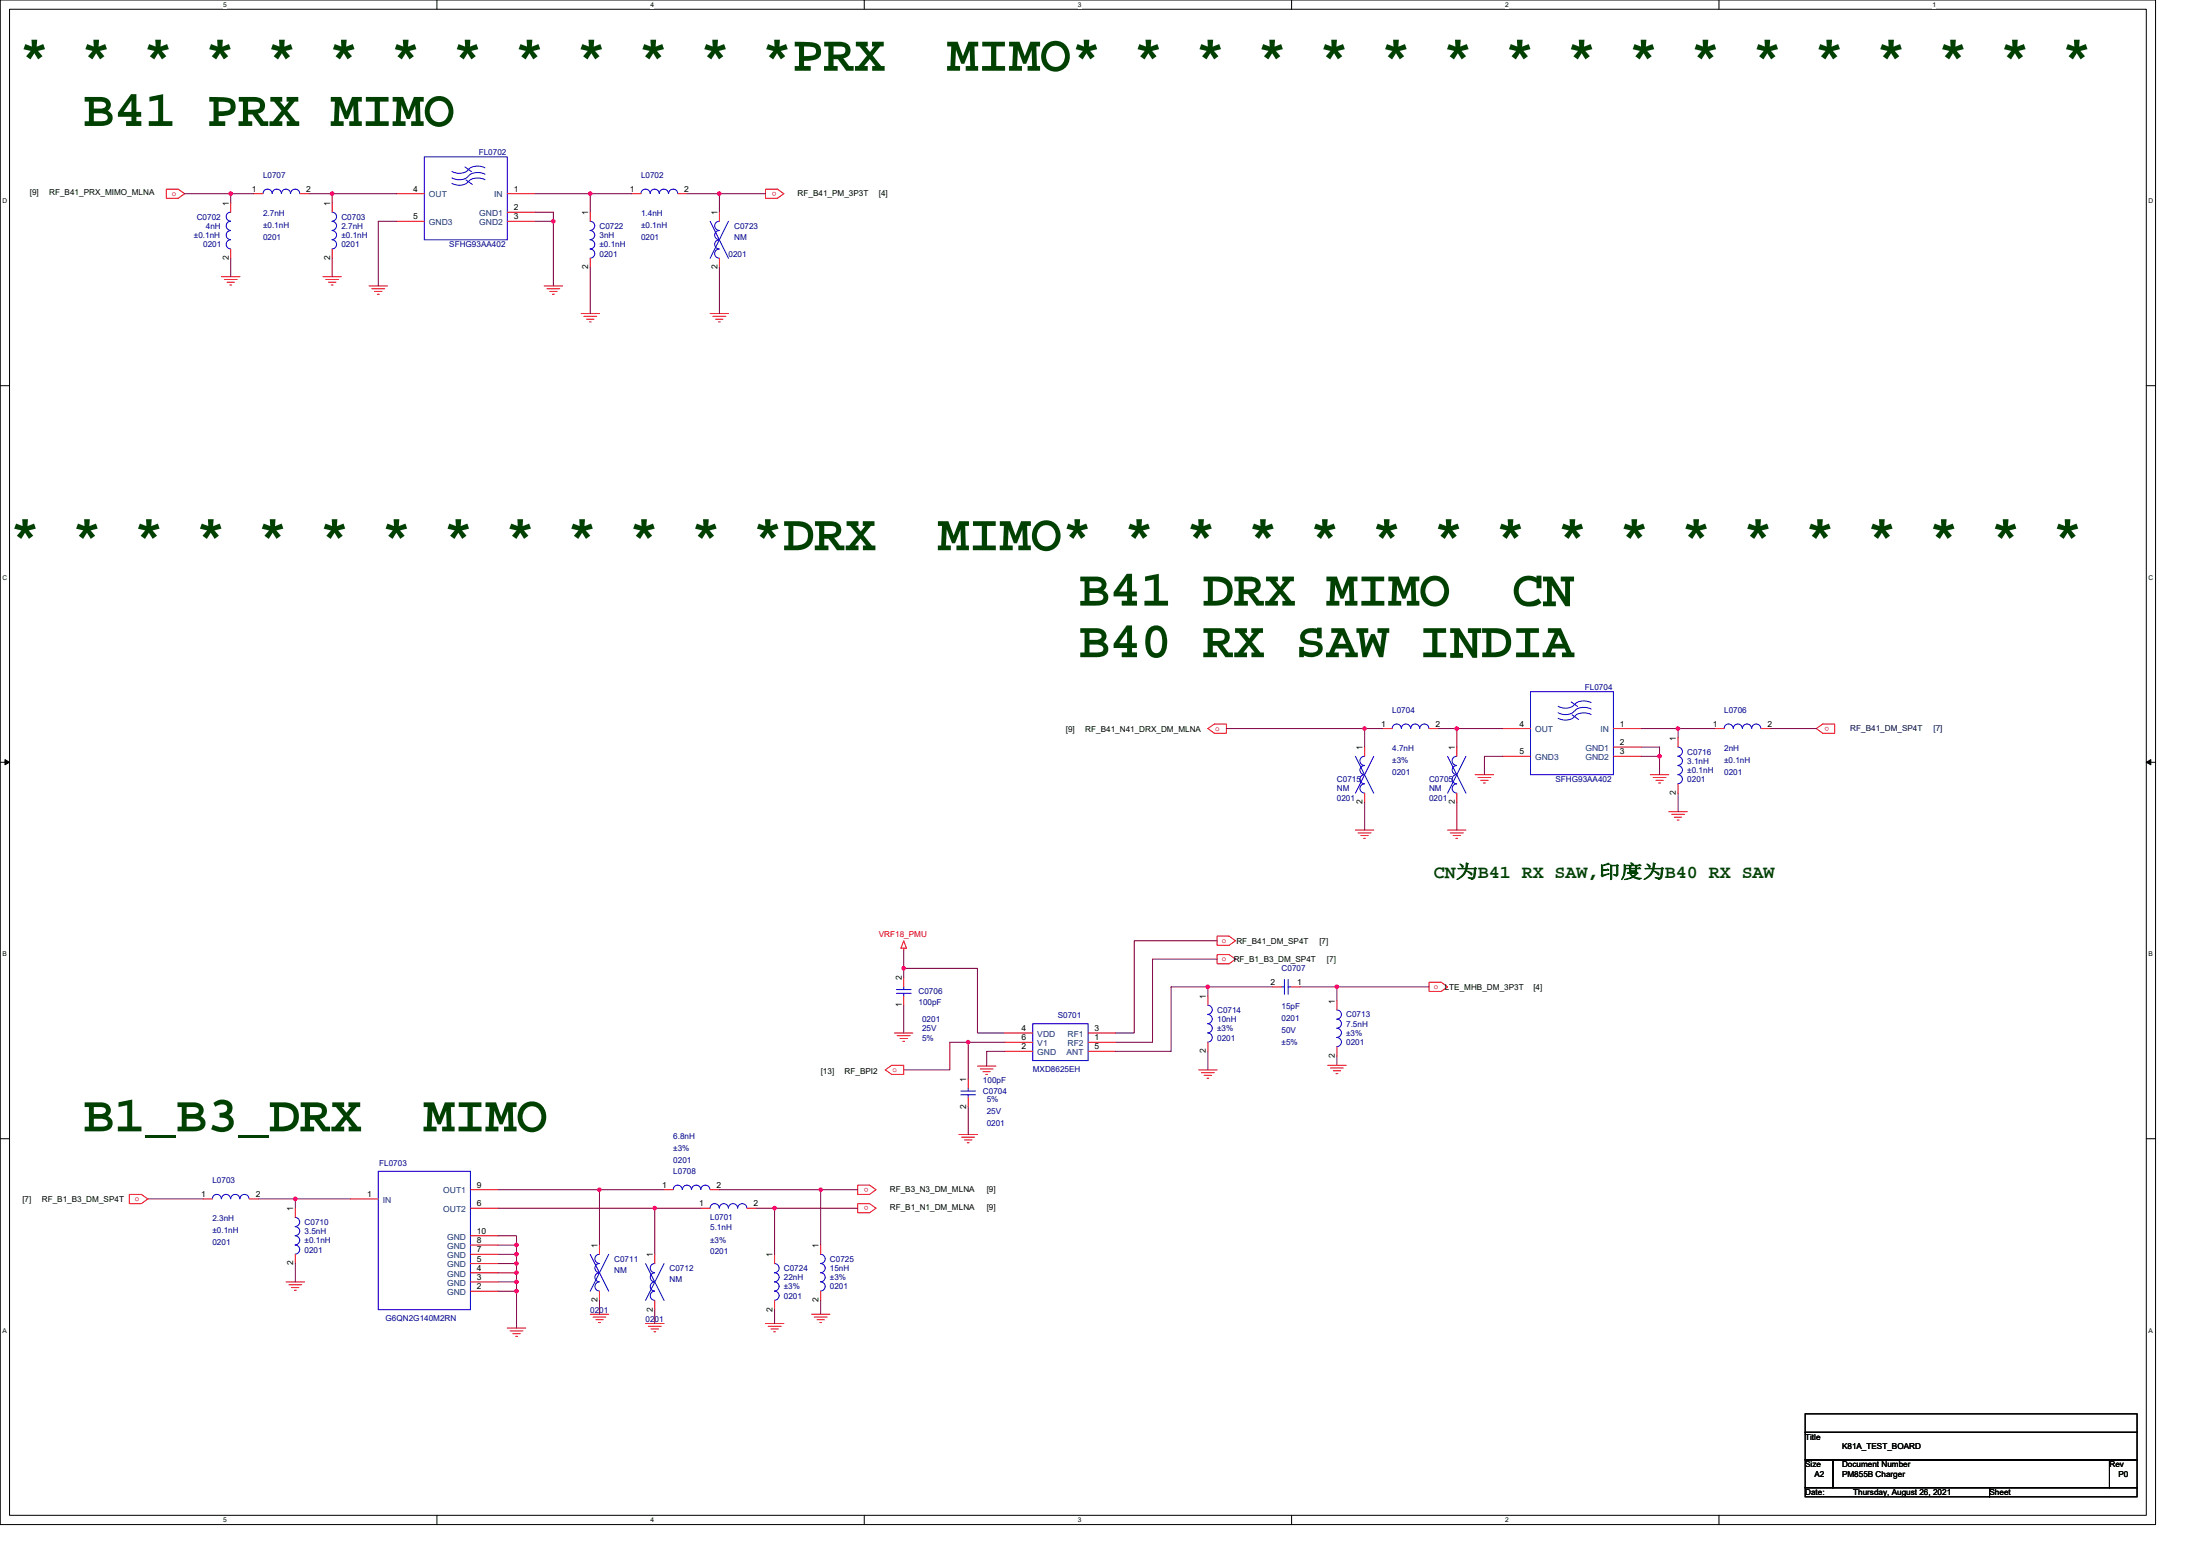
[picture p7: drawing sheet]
<svg xmlns="http://www.w3.org/2000/svg" width="297mm" height="210mm" viewBox="0 0 297 210" stroke-linecap="round" stroke-linejoin="round" font-family="sans-serif">
<path d="M0 0h291v205.7h-291zM1.3 1.2h288.5v203.3h-288.5z" fill="none" stroke="#000" stroke-width=".14"/>
<g fill="#fff">
<path d="M30.1 .1h.5v1h-.5z"/>
<path d="M30.1 204.6h.5v1h-.5z"/>
</g>
<path d="M59 0v1.2M59 204.5v1.2" fill="none" stroke="#000" stroke-width=".14"/>
<g fill="#fff">
<path d="M87.8 .1h.5v1h-.5z"/>
<path d="M87.8 204.6h.5v1h-.5z"/>
</g>
<path d="M116.7 0v1.2M116.7 204.5v1.2" fill="none" stroke="#000" stroke-width=".14"/>
<g fill="#fff">
<path d="M145.5 .1h.5v1h-.5z"/>
<path d="M145.5 204.6h.5v1h-.5z"/>
</g>
<path d="M174.4 0v1.2M174.4 204.5v1.2" fill="none" stroke="#000" stroke-width=".14"/>
<g fill="#fff">
<path d="M203.2 .1h.5v1h-.5z"/>
<path d="M203.2 204.6h.5v1h-.5z"/>
</g>
<path d="M232.1 0v1.2M232.1 204.5v1.2" fill="none" stroke="#000" stroke-width=".14"/>
<g fill="#fff">
<path d="M260.9 .1h.5v1h-.5z"/>
<path d="M.4 26.6h.6v1h-.6z"/>
<path d="M290.1 26.6h.6v1h-.6z"/>
<path d="M.4 77.4h.6v1h-.6z"/>
<path d="M290.1 77.4h.6v1h-.6z"/>
</g>
<path d="M0 52h1.3M289.8 52h1.2" fill="none" stroke="#000" stroke-width=".14"/>
<g fill="#fff">
<path d="M.4 128.3h.5v1h-.5z"/>
<path d="M290.1 128.3h.6v1h-.6z"/>
</g>
<path d="M0 102.9h1.3M289.8 102.9h1.2" fill="none" stroke="#000" stroke-width=".14"/>
<path d="M.7 102.5l.6 .4-.6 .3zM289.8 102.9l.6-.4v.7z" fill="#000" stroke="#000" stroke-width=".14"/>
<g fill="#fff">
<path d="M.4 179.1h.5v1h-.5z"/>
<path d="M290.1 179.1h.6v1h-.6z"/>
</g>
<path d="M0 153.7h1.3M289.8 153.7h1.2M243.7 197h3.8v3.8h-3.8zM243.7 190.8h44.8v2.5h-44.8zM243.7 193.3h44.8v3.7h-44.8zM247.5 197h37.3v3.8h-37.3zM284.8 197h3.7v3.8h-3.7zM243.7 200.8h24.9v1.2h-24.9zM268.6 200.8h19.9v1.2h-19.9z" fill="none" stroke="#000" stroke-width=".14"/>
<g fill="none" stroke="#f00" stroke-width=".14">
<path d="M22.5 25.5h1.6l.8 .6-.8 .7h-1.6zM29.9 37.3h2.5M30.3 37.7h1.7M30.7 38.1h1M31 38.5h.3M31.2 27.4v1.2M31.2 33.6v1.3M34.3 26.1h1.2M40.5 26.1h1.2M43.6 37.3h2.5M44 37.7h1.7M44.3 38.1h1.1"/>
<path d="M44.7 38.5h.3M44.8 27.4v1.2M44.8 33.6v1.3M49.8 38.6h2.5M50.2 39h1.7M50.6 39.3h1M50.9 39.7h.3M53.6 26.1h3.7M53.6 29.9h3.7M68.5 26.1h3.7M68.5 29.9h3.7M68.5 28.6h3.7"/>
<path d="M73.5 38.6h2.5M73.8 39h1.8M74.2 39.3h1M74.6 39.7h.2M79.7 28.6v1.3M79.7 34.9v1.2M85.3 26.1h1.2M91.5 26.1h1.3M97.1 28.6v1.3M97.1 34.9v1.2M103.4 25.5h1.6l.8 .6-.8 .7h-1.6zM78.5 42.3h2.4"/>
<path d="M78.8 42.7h1.8M79.2 43.1h1M79.6 43.4h.2M95.9 42.3h2.5M96.2 42.7h1.8M96.6 43.1h1M97 43.4h.2M163.1 98.3l.9-.6h1.6v1.3h-1.6zM186.7 98.3h1.3M193 98.3h1.2M202.9 98.3h3.7M217.8 98.3h3.8"/>
<path d="M226.6 99.6v1.2M231.5 98.3h1.3M237.8 98.3h1.2M245.2 98.3l.9-.6h1.6v1.3h-1.6zM183 112h2.5M183.4 112.4h1.7M183.7 112.8h1M184.1 113.1h.3M184.3 100.8v1.3M184.3 107v1.3M195.4 112h2.5M195.8 112.4h1.8"/>
<path d="M196.2 112.8h1M196.6 113.1h.2M196.7 100.8v1.3M196.7 107v1.3M199.2 104.5h2.5M199.6 104.9h1.7M199.9 105.3h1M200.3 105.7h.3M202.9 102.1h3.7M217.8 102.1h3.8M217.8 100.8h3.8M222.8 104.5h2.5"/>
<path d="M223.2 104.9h1.7M223.6 105.3h1M223.9 105.7h.3M225.3 109.5h2.5M225.7 109.9h1.7M226.1 110.3h1M226.4 110.7h.3M226.6 105.8v1.2M120.8 139.4h2.5M121.1 139.8h1.8M122 128v.2M122 134.4v1.3"/>
<path d="M122 131.9v1.3M122 127l.4 1h-.8zM135.7 139.4h3.7M146.9 139.4h3.7M163.1 134.4v1.3M164.3 126.3h1.6l.9 .7-.9 .6h-1.6zM164.3 128.8h1.6l.9 .6-.9 .7h-1.6zM171.8 133.2h1.2M174.3 133.2h1.2M180.5 135v1.3M193 132.5h1.6l.8 .7-.8 .6h-1.6zM115.8 159.9h1.6l.9 .6-.9 .7h-1.6z"/>
<path d="M119.5 144.4l.9-.6h1.6v1.2h-1.6zM121.5 140.1h1M121.9 140.5h.2M129.5 153.1h2.5M129.9 153.5h1.7M130.2 153.8h1M130.6 154.2h.2M130.7 145.6v1.3M130.7 148.1v1.3M132 143.9h2.5M132.4 144.3h1.7M132.7 144.6h1"/>
<path d="M133.1 145h.2M135.7 141.9h3.7M135.7 140.7h3.7M146.9 140.7h3.7M146.9 141.9h3.7M161.8 144.4h2.5M162.2 144.8h1.8M162.6 145.1h1M163 145.5h.2M163.1 140.7v1.2M179.3 143.8h2.5M179.6 144.1h1.8"/>
<path d="M180 144.5h1M180.4 144.9h.2M180.5 141.3v1.2M17.5 161.2h1.6l.9 .6-.9 .6h-1.6zM27.4 161.8h1.3M33.7 161.8h1.2M38.6 173h2.5M39 173.4h1.7M39.4 173.8h1M39.7 174.1h.3M39.9 163v1.3M39.9 169.3v1.2"/>
<path d="M47.3 161.8h3.8M63.5 174.2h3.7M63.5 173h3.7M63.5 171.8h3.7M63.5 170.5h3.7M63.5 160.5h3.7M63.5 169.3h3.7M63.5 168h3.7M63.5 163h3.7M63.5 166.8h3.7M68.5 179.2h2.5M68.9 179.6h1.7"/>
<path d="M69.2 180h1M79.7 177.4h2.5M80.1 177.7h1.7M80.5 178.1h.9M80.8 178.5h.3M80.9 168v1.3M80.9 174.2v1.3M87.2 178.6h2.5M87.5 179h1.8M87.9 179.3h1M88.3 179.7h.2M88.4 169.3v1.2"/>
<path d="M88.4 175.5v1.2M89.7 160.5h1.2M94.6 163h1.3M95.9 160.5h1.2M100.9 163h1.2M103.4 178.6h2.4M103.7 179h1.8M104.1 179.3h1M104.5 179.7h.2M104.6 169.3v1.2M104.6 175.5v1.2M109.6 177.4h2.5"/>
<path d="M109.9 177.7h1.8M110.3 178.1h1M110.7 178.5h.2M110.8 168v1.3M110.8 174.2v1.3M115.8 162.4h1.6l.9 .6-.9 .7h-1.6zM69.6 180.3h.3"/>
</g>
<g fill="none" stroke="#00f" stroke-width=".14">
<path d="M31.1 28.6a.6 .6 0 0 0-.6 .6 .6 .6 0 0 0 .6 .6M31.1 29.9a.61 .61 0 0 0-.6 .6 .61 .61 0 0 0 .6 .6M31.1 31.1a.61 .61 0 0 0-.6 .6 .61 .61 0 0 0 .6 .6M31.1 32.4a.61 .61 0 0 0-.6 .6 .61 .61 0 0 0 .6 .6M35.5 26.1a.61 .61 0 0 1 .6-.6 .61 .61 0 0 1 .6 .6 .63 .63 0 0 1 .7-.6 .63 .63 0 0 1 .6 .6 .61 .61 0 0 1 .6-.6 .61 .61 0 0 1 .6 .6M39.2 26.1a.61 .61 0 0 1 .7-.6 .61 .61 0 0 1 .6 .6M44.8 28.6a.6 .6 0 0 1 .6 .6 .6 .6 0 0 1-.6 .6M44.8 29.9a.61 .61 0 0 1 .6 .6 .61 .61 0 0 1-.6 .6M44.8 31.1a.61 .61 0 0 1 .6 .6 .61 .61 0 0 1-.6 .6M44.8 32.4a.61 .61 0 0 1 .6 .6 .61 .61 0 0 1-.6 .6M57.3 21.2h11.2v11.2h-11.2zM62.8 22.5l.8 .7"/>
<path d="M62.9 24.3l.9 .6M63.2 24.5a1.84 1.84 0 0 1-2.2 .2M63.2 23.7a1.83 1.83 0 0 1-2.2 .3M63.2 22.9a1.83 1.83 0 0 1-2.2 .2M65.5 22.6a1.93 1.93 0 0 0-2.2 .3M65.5 24.3a1.92 1.92 0 0 0-2.2 .2M65.5 23.5a1.97 1.97 0 0 0-2.2 .2M79.7 29.9a.61 .61 0 0 1 .6 .6 .61 .61 0 0 1-.6 .6M79.7 31.1a.61 .61 0 0 1 .6 .6 .61 .61 0 0 1-.6 .6M79.7 32.4a.61 .61 0 0 1 .6 .6 .61 .61 0 0 1-.6 .6M79.7 33.6a.61 .61 0 0 1 .6 .6 .61 .61 0 0 1-.6 .6M86.5 26.1a.61 .61 0 0 1 .7-.6 .61 .61 0 0 1 .6 .6"/>
<path d="M87.8 26.1a.6 .6 0 0 1 .6-.6 .6 .6 0 0 1 .6 .6 .63 .63 0 0 1 .6-.6 .63 .63 0 0 1 .7 .6 .63 .63 0 0 1 .6-.6 .63 .63 0 0 1 .6 .6M95.9 29.9l2.5 5M97.1 29.9a.61 .61 0 0 0-.6 .6 .61 .61 0 0 0 .6 .6M97.1 31.1a.61 .61 0 0 0-.6 .6 .61 .61 0 0 0 .6 .6M97.1 32.4a.61 .61 0 0 0-.6 .6 .61 .61 0 0 0 .6 .6M97.1 33.6a.61 .61 0 0 0-.6 .6 .61 .61 0 0 0 .6 .6M98.4 29.9l-2.5 5M188 98.3a.61 .61 0 0 1 .6-.6 .61 .61 0 0 1 .6 .6M189.2 98.3a.61 .61 0 0 1 .6-.6 .61 .61 0 0 1 .7 .6M190.5 98.3a.6 .6 0 0 1 .6-.6 .6 .6 0 0 1 .6 .6 .63 .63 0 0 1 .6-.6 .63 .63 0 0 1 .6 .6M206.6 93.3h11.2v11.2h-11.2zM212.1 94.7l.9 .6"/>
<path d="M212.3 96.5l.8 .6M212.6 95.9a1.84 1.84 0 0 1-2.2 .3M212.6 96.7a1.84 1.84 0 0 1-2.2 .2M212.6 95.1a1.84 1.84 0 0 1-2.2 .2M214.8 94.8a1.92 1.92 0 0 0-2.2 .3M214.8 96.4a1.92 1.92 0 0 0-2.2 .3M214.8 95.7a1.92 1.92 0 0 0-2.2 .2M232.8 98.3a.61 .61 0 0 1 .6-.6 .61 .61 0 0 1 .6 .6M234 98.3a.6 .6 0 0 1 .6-.6 .6 .6 0 0 1 .6 .6M235.3 98.3a.61 .61 0 0 1 .6-.6 .61 .61 0 0 1 .6 .6M236.5 98.3a.61 .61 0 0 1 .6-.6 .61 .61 0 0 1 .6 .6M183 102.1l2.5 4.9"/>
<path d="M184.2 102.1a.61 .61 0 0 0-.6 .6 .61 .61 0 0 0 .6 .6M184.2 103.3a.6 .6 0 0 0-.6 .6 .6 .6 0 0 0 .6 .6 .62 .62 0 0 0-.6 .6 .62 .62 0 0 0 .6 .7 .62 .62 0 0 0-.6 .6 .62 .62 0 0 0 .6 .6M185.5 102.1l-2.5 4.9M195.4 102.1l2.5 4.9M196.7 102.1a.61 .61 0 0 0-.6 .6 .61 .61 0 0 0 .6 .6M196.7 103.3a.6 .6 0 0 0-.6 .6 .6 .6 0 0 0 .6 .6 .62 .62 0 0 0-.6 .6 .62 .62 0 0 0 .6 .7 .62 .62 0 0 0-.6 .6 .62 .62 0 0 0 .6 .6M197.9 102.1l-2.5 4.9M226.5 100.8a.61 .61 0 0 1 .7 .6 .61 .61 0 0 1-.7 .6M226.5 102.1a.61 .61 0 0 1 .7 .6 .61 .61 0 0 1-.7 .6M226.5 103.3a.6 .6 0 0 1 .7 .6 .6 .6 0 0 1-.7 .6 .62 .62 0 0 1 .7 .6 .62 .62 0 0 1-.7 .7M121 134h2M121 133.5h2"/>
<path d="M122 134v.4M122 133.2v.3M139.4 138.2h7.5v4.9h-7.5zM163.1 135.7a.61 .61 0 0 1 .6 .6 .61 .61 0 0 1-.6 .6M163.1 136.9a.61 .61 0 0 1 .6 .6 .61 .61 0 0 1-.6 .6M163.1 138.2a.61 .61 0 0 1 .6 .6 .61 .61 0 0 1-.6 .6M163.1 139.4a.61 .61 0 0 1 .6 .6 .61 .61 0 0 1-.6 .6M173 133.2h.4M173.4 132.2v2M173.9 132.2v2M173.9 133.2h.4M180.5 136.3a.61 .61 0 0 1 .6 .6 .61 .61 0 0 1-.6 .6"/>
<path d="M180.5 137.5a.6 .6 0 0 1 .6 .6 .6 .6 0 0 1-.6 .6M180.5 138.8a.61 .61 0 0 1 .6 .6 .61 .61 0 0 1-.6 .6M51.1 158.1h12.4v18.6h-12.4zM129.7 147.2h2M129.7 147.7h2M130.7 146.9v.3M130.7 147.7v.4M180.5 140a.61 .61 0 0 1 .6 .6 .61 .61 0 0 1-.6 .6M29.9 161.8a.6 .6 0 0 0-.6-.6 .6 .6 0 0 0-.6 .6M31.1 161.8a.61 .61 0 0 0-.6-.6 .61 .61 0 0 0-.6 .6M32.4 161.8a.61 .61 0 0 0-.6-.6 .61 .61 0 0 0-.6 .6M33.6 161.8a.61 .61 0 0 0-.6-.6 .61 .61 0 0 0-.6 .6"/>
<path d="M39.9 164.3a.61 .61 0 0 1 .6 .6 .61 .61 0 0 1-.6 .6 .61 .61 0 0 1 .6 .6 .61 .61 0 0 1-.6 .7M39.9 166.8a.61 .61 0 0 1 .6 .6 .61 .61 0 0 1-.6 .6M39.9 168a.61 .61 0 0 1 .6 .6 .61 .61 0 0 1-.6 .6M79.7 169.3l2.5 4.9M80.9 169.3a.61 .61 0 0 0-.6 .6 .61 .61 0 0 0 .6 .6M80.9 170.5a.61 .61 0 0 0-.6 .6 .61 .61 0 0 0 .6 .6M80.9 171.8a.6 .6 0 0 0-.6 .6 .6 .6 0 0 0 .6 .6M80.9 173a.61 .61 0 0 0-.6 .6 .61 .61 0 0 0 .6 .6M82.2 169.3l-2.5 4.9M87.2 170.5l2.5 5M88.4 170.5a.61 .61 0 0 0-.6 .6 .61 .61 0 0 0 .6 .6M88.4 171.8a.6 .6 0 0 0-.6 .6 .6 .6 0 0 0 .6 .6"/>
<path d="M88.4 173a.61 .61 0 0 0-.6 .6 .61 .61 0 0 0 .6 .6M88.4 174.2a.61 .61 0 0 0-.6 .7 .61 .61 0 0 0 .6 .6M89.7 170.5l-2.5 5M90.9 160.5a.6 .6 0 0 1 .6-.6 .6 .6 0 0 1 .6 .6M92.1 160.5a.61 .61 0 0 1 .6-.6 .61 .61 0 0 1 .7 .6M93.4 160.5a.61 .61 0 0 1 .6-.6 .61 .61 0 0 1 .6 .6M94.6 160.5a.61 .61 0 0 1 .6-.6 .61 .61 0 0 1 .7 .6M97.1 163a.61 .61 0 0 0-.6-.6 .61 .61 0 0 0-.6 .6M98.3 163a.6 .6 0 0 0-.6-.6 .6 .6 0 0 0-.6 .6M99.6 163a.61 .61 0 0 0-.6-.6 .61 .61 0 0 0-.6 .6M100.8 163a.61 .61 0 0 0-.6-.6 .61 .61 0 0 0-.6 .6M104.6 170.5a.61 .61 0 0 1 .6 .6 .61 .61 0 0 1-.6 .6"/>
<path d="M104.6 171.8a.6 .6 0 0 1 .6 .6 .6 .6 0 0 1-.6 .6M104.6 173a.61 .61 0 0 1 .6 .6 .61 .61 0 0 1-.6 .6M104.6 174.2a.61 .61 0 0 1 .6 .7 .61 .61 0 0 1-.6 .6M110.8 169.3a.61 .61 0 0 1 .6 .6 .61 .61 0 0 1-.6 .6M110.8 170.5a.61 .61 0 0 1 .6 .6 .61 .61 0 0 1-.6 .6M110.8 171.8a.6 .6 0 0 1 .6 .6 .6 .6 0 0 1-.6 .6M110.8 173a.61 .61 0 0 1 .6 .6 .61 .61 0 0 1-.6 .6"/>
</g>
<g fill="none" stroke="#800040" stroke-width=".14">
<path d="M24.9 26.1h6.3M31.2 26.1v1.3M31.2 26.1h3.1M31.2 34.9v2.4M41.7 26.1h3.1M44.8 26.1v1.3M44.8 34.9v2.4M44.8 26.1h8.8M53.6 29.9h-2.5v8.7M72.2 29.9h2.5M72.2 28.6h2.5v1.3M72.2 26.1h7.5"/>
<path d="M74.7 29.9v8.7M79.7 26.1h5.6M79.7 26.1v2.5M79.7 36.1v6.2M92.8 26.1h4.3M97.1 26.1v2.5M97.1 36.1v6.2M97.1 26.1h6.3M165.6 98.3h18.7M186.7 98.3h-2.4v2.5M194.2 98.3h2.5M202.9 98.3h-6.2v2.5"/>
<path d="M221.6 98.3h5M226.6 98.3h4.9M226.6 98.3v1.3M239 98.3h6.2M184.3 108.3v3.7M196.7 108.3v3.7M202.9 102.1h-2.5v2.4M221.6 102.1h2.5M221.6 100.8h2.5v1.3M224.1 102.1v2.4M226.6 107v2.5M122 128.2v2.5"/>
<path d="M122 135.7v3.7M122 130.7h10v8.7h3.7M122 130.7v1.2M163.1 133.2v1.2M163.1 133.2h8.7M163.1 133.2h-5v8.7h-7.5M164.3 127h-11.2v12.4h-2.5M164.3 129.4h-8.7v11.3h-5M175.5 133.2h5M193 133.2h-12.5v1.8M130.7 149.4v3.7M130.7 140.7h-2.5v3.7h-6.2"/>
<path d="M135.7 140.7h-5v4.9M135.7 141.9h-2.5v2M163.1 141.9v2.5M180.5 142.5v1.3M20 161.8h7.4M34.9 161.8h5M39.9 161.8h7.4M39.9 161.8v1.2M39.9 170.5v2.5M67.2 173h2.5M67.2 170.5h2.5v1.3M67.2 169.3h2.5v1.2"/>
<path d="M67.2 168h2.5v1.3M67.2 166.8h2.5v1.2M67.2 163h21.2M67.2 174.2h2.5M67.2 171.8h2.5M67.2 160.5h13.7M69.7 171.8v1.2M69.7 174.2v5M69.7 173v1.2M80.9 175.5v1.9M88.4 163h6.2M88.4 163v6.3"/>
<path d="M88.4 176.7v1.9M89.7 160.5h-8.8v7.5M97.1 160.5h13.7M102.1 163h2.5M104.6 176.7v1.9M104.6 163v6.3M104.6 163h11.2M110.8 160.5v7.5M110.8 175.5v1.9M110.8 160.5h5"/>
</g>
<g fill="#f0f" stroke="#f0f" stroke-width=".14">
<circle cx="31.1" cy="26.1" r=".24"/>
<circle cx="44.8" cy="26.1" r=".24"/>
<circle cx="39.9" cy="161.8" r=".24"/>
<circle cx="80.9" cy="160.6" r=".24"/>
<circle cx="69.7" cy="173" r=".24"/>
<circle cx="69.7" cy="171.8" r=".24"/>
<circle cx="69.7" cy="174.2" r=".24"/>
<circle cx="184.2" cy="98.3" r=".23"/>
<circle cx="226.6" cy="98.3" r=".24"/>
<circle cx="224.1" cy="102.1" r=".24"/>
<circle cx="110.8" cy="160.6" r=".23"/>
<circle cx="104.6" cy="163" r=".24"/>
<circle cx="88.4" cy="163" r=".24"/>
<circle cx="122" cy="130.7" r=".24"/>
<circle cx="79.7" cy="26.1" r=".24"/>
<circle cx="74.7" cy="29.9" r=".24"/>
<circle cx="130.7" cy="140.6" r=".24"/>
<circle cx="69.7" cy="170.5" r=".24"/>
<circle cx="69.7" cy="168" r=".24"/>
<circle cx="69.7" cy="169.3" r=".24"/>
<circle cx="196.7" cy="98.3" r=".23"/>
<circle cx="163.1" cy="133.2" r=".24"/>
<circle cx="97.1" cy="26.1" r=".24"/>
<circle cx="180.5" cy="133.2" r=".24"/>
</g>
<g font-size="7" fill="#004000">
<text x="2.5" y="9.5">* * * * * * * * * * * * *PRX</text>
<text x="127.9" y="9.5">MIMO* * * * * * * * * * * * * * * * *</text>
<text x="11.2" y="17">B41 PRX MIMO</text>
<text x="1.3" y="74.3">* * * * * * * * * * * * *DRX</text>
<text x="126.6" y="74.3">MIMO* * * * * * * * * * * * * * * * *</text>
<text x="145.7" y="81.7">B41 DRX MIMO</text>
<text x="204.2" y="81.7">CN</text>
<text x="145.7" y="88.7">B40 RX SAW INDIA</text>
<text x="11.2" y="152.7">B1_B3_DRX</text>
<text x="57.2" y="152.7">MIMO</text>
</g>
<text font-size="2.5" fill="#004000" x="193.6" y="118.5">CN为B41 RX SAW,印度为B40 RX SAW</text>
<g font-size="1.1" fill="#000080">
<text x="64.6" y="20.9">FL0702</text>
<text x="26.6" y="29.7">C0702</text>
<text x="35.5" y="24">L0707</text>
<text x="35.5" y="29.1">2.7nH</text>
<text x="46.1" y="29.7">C0703</text>
<text x="86.5" y="24">L0702</text>
<text x="86.5" y="29.1">1.4nH</text>
<text x="26.2" y="32.1">±0.1nH</text>
<text x="27.4" y="33.4">0201</text>
<text x="27.8" y="30.9">4nH</text>
<text x="35.5" y="30.8">±0.1nH</text>
<text x="35.5" y="32.4">0201</text>
<text x="46.1" y="30.9">2.7nH</text>
<text x="46.1" y="32.1">±0.1nH</text>
<text x="46.1" y="33.4">0201</text>
<text x="60.7" y="33.4">SFHG93AA402</text>
<text x="80.9" y="30.9">C0722</text>
<text x="80.9" y="32.1">3nH</text>
<text x="80.9" y="33.4">±0.1nH</text>
<text x="80.9" y="34.6">0201</text>
<text x="86.5" y="30.8">±0.1nH</text>
<text x="86.5" y="32.4">0201</text>
<text x="98.4" y="34.6">0201</text>
<text x="99.1" y="30.9">C0723</text>
<text x="99.1" y="32.4">NM</text>
<text x="214" y="93.1">FL0704</text>
<text x="188" y="96.2">L0704</text>
<text x="188" y="101.3">4.7nH</text>
<text x="227.8" y="101.8">C0716</text>
<text x="232.8" y="96.2">L0706</text>
<text x="232.8" y="101.3">2nH</text>
<text x="180.5" y="105.6">C0715</text>
<text x="180.5" y="106.8">NM</text>
<text x="188" y="103">±3%</text>
<text x="188" y="104.6">0201</text>
<text x="193" y="105.6">C0705</text>
<text x="193" y="106.8">NM</text>
<text x="210" y="105.6">SFHG93AA402</text>
<text x="227.8" y="103.1">3.1nH</text>
<text x="227.8" y="104.3">±0.1nH</text>
<text x="227.8" y="105.6">0201</text>
<text x="232.8" y="103">±0.1nH</text>
<text x="232.8" y="104.6">0201</text>
<text x="180.5" y="108.1">0201</text>
<text x="193" y="108.1">0201</text>
<text x="173" y="131.1">C0707</text>
<text x="124" y="134.2">C0706</text>
<text x="124" y="135.7">100pF</text>
<text x="124.5" y="137.9">0201</text>
<text x="142.8" y="137.4">S0701</text>
<text x="164.3" y="136.7">C0714</text>
<text x="164.3" y="137.9">10nH</text>
<text x="173" y="136.2">15pF</text>
<text x="173" y="137.8">0201</text>
<text x="181.8" y="137.3">C0713</text>
<text x="124.5" y="139.2">25V</text>
<text x="124.5" y="140.4">5%</text>
<text x="164.3" y="139.2">±3%</text>
<text x="164.3" y="140.4">0201</text>
<text x="173" y="139.4">50V</text>
<text x="173" y="141">±5%</text>
<text x="181.8" y="138.6">7.5nH</text>
<text x="181.8" y="139.8">±3%</text>
<text x="181.8" y="141">0201</text>
<text x="132.7" y="147.6">C0704</text>
<text x="132.7" y="146.1">100pF</text>
<text x="133.2" y="148.8">5%</text>
<text x="139.4" y="144.7">MXD8625EH</text>
<text x="90.9" y="153.7">6.8nH</text>
<text x="90.9" y="155.3">±3%</text>
<text x="133.2" y="152">0201</text>
<text x="133.2" y="150.4">25V</text>
<text x="28.7" y="159.7">L0703</text>
<text x="51.2" y="157.3">FL0703</text>
<text x="90.9" y="158.5">L0708</text>
<text x="90.9" y="157">0201</text>
<text x="28.7" y="164.8">2.3nH</text>
<text x="28.7" y="166.4">±0.1nH</text>
<text x="41.1" y="165.3">C0710</text>
<text x="41.1" y="166.6">3.5nH</text>
<text x="41.1" y="167.8">±0.1nH</text>
<text x="95.9" y="164.7">L0701</text>
<text x="95.9" y="166.1">5.1nH</text>
<text x="95.9" y="167.7">±3%</text>
<text x="28.7" y="168">0201</text>
<text x="41.1" y="169">0201</text>
<text x="82.9" y="170.3">C0711</text>
<text x="82.9" y="171.8">NM</text>
<text x="90.4" y="171.5">C0712</text>
<text x="90.4" y="173">NM</text>
<text x="95.9" y="169.3">0201</text>
<text x="105.8" y="171.5">C0724</text>
<text x="105.8" y="172.8">22nH</text>
<text x="112.1" y="170.3">C0725</text>
<text x="112.1" y="171.5">15nH</text>
<text x="112.1" y="172.8">±3%</text>
<text x="52.1" y="178.2">G6QN2G140M2RN</text>
<text x="79.7" y="177.1">0201</text>
<text x="87.2" y="178.4">0201</text>
<text x="105.8" y="174">±3%</text>
<text x="105.8" y="175.3">0201</text>
<text x="112.1" y="174">0201</text>
</g>
<g font-size="1.1">
<text x="4" y="26.3">[9]</text>
<text x="6.6" y="26.3">RF_B41_PRX_MIMO_MLNA</text>
<text x="30.9" y="27.8" transform="rotate(-90 30.9 27.8)">1</text>
<text x="34" y="25.9">1</text>
<text x="41.4" y="25.9">2</text>
<text x="44.6" y="27.8" transform="rotate(-90 44.6 27.8)">1</text>
<text x="55.8" y="25.9">4</text>
<text x="55.8" y="29.6">5</text>
<text x="69.4" y="29.6">3</text>
<text x="69.4" y="28.4">2</text>
<text x="69.4" y="25.9">1</text>
<text x="79.4" y="29" transform="rotate(-90 79.4 29)">1</text>
<text x="85" y="25.9">1</text>
<text x="92.4" y="25.9">2</text>
<text x="96.9" y="29" transform="rotate(-90 96.9 29)">1</text>
<text x="107.7" y="26.4">RF_B41_PM_3P3T</text>
<text x="118.7" y="26.4">[4]</text>
<text x="30.9" y="35.1" transform="rotate(-90 30.9 35.1)">2</text>
<text x="44.6" y="35.1" transform="rotate(-90 44.6 35.1)">2</text>
<text x="79.4" y="36.4" transform="rotate(-90 79.4 36.4)">2</text>
<text x="96.9" y="36.4" transform="rotate(-90 96.9 36.4)">2</text>
<text x="143.9" y="98.7">[9]</text>
<text x="146.5" y="98.7">RF_B41_N41_DRX_DM_MLNA</text>
<text x="184" y="101.2" transform="rotate(-90 184 101.2)">1</text>
<text x="186.5" y="98">1</text>
<text x="193.8" y="98">2</text>
<text x="196.4" y="101.2" transform="rotate(-90 196.4 101.2)">1</text>
<text x="205.1" y="98">4</text>
<text x="205.1" y="101.8">5</text>
<text x="218.7" y="98">1</text>
<text x="218.7" y="101.8">3</text>
<text x="218.7" y="100.5">2</text>
<text x="226.3" y="99.9" transform="rotate(-90 226.3 99.9)">1</text>
<text x="231.3" y="98">1</text>
<text x="238.6" y="98">2</text>
<text x="226.3" y="107.3" transform="rotate(-90 226.3 107.3)">2</text>
<text x="184" y="108.5" transform="rotate(-90 184 108.5)">2</text>
<text x="196.4" y="108.5" transform="rotate(-90 196.4 108.5)">2</text>
<text x="166.6" y="129.8">RF_B1_B3_DM_SP4T</text>
<text x="166.9" y="127.3">RF_B41_DM_SP4T</text>
<text x="178.1" y="127.3">[7]</text>
<text x="179.2" y="129.8">[7]</text>
<text x="121.7" y="135.9" transform="rotate(-90 121.7 135.9)">1</text>
<text x="121.7" y="132.3" transform="rotate(-90 121.7 132.3)">2</text>
<text x="162.8" y="134.8" transform="rotate(-90 162.8 134.8)">1</text>
<text x="171.5" y="132.9">2</text>
<text x="175.2" y="132.9">1</text>
<text x="180.2" y="135.4" transform="rotate(-90 180.2 135.4)">1</text>
<text x="195.1" y="133.6">LTE_MHB_DM_3P3T</text>
<text x="207" y="133.6">[4]</text>
<text x="137.9" y="141.6">2</text>
<text x="137.9" y="139.1">4</text>
<text x="137.9" y="140.4">6</text>
<text x="147.8" y="140.4">1</text>
<text x="147.8" y="139.1">3</text>
<text x="147.8" y="141.6">5</text>
<text x="162.8" y="142.2" transform="rotate(-90 162.8 142.2)">2</text>
<text x="180.2" y="142.8" transform="rotate(-90 180.2 142.8)">2</text>
<text x="110.8" y="144.9">[13]</text>
<text x="114" y="144.9">RF_BPI2</text>
<text x="130.4" y="149.6" transform="rotate(-90 130.4 149.6)">2</text>
<text x="130.4" y="146" transform="rotate(-90 130.4 146)">1</text>
<text x="27.2" y="161.5">1</text>
<text x="34.5" y="161.5">2</text>
<text x="49.6" y="161.5">1</text>
<text x="64.4" y="160.3">9</text>
<text x="89.4" y="160.3">1</text>
<text x="96.7" y="160.3">2</text>
<text x="120.1" y="160.8">RF_B3_N3_DM_MLNA</text>
<text x="133.2" y="160.8">[9]</text>
<text x="3" y="162.2">[7]</text>
<text x="5.6" y="162.2">RF_B1_B3_DM_SP4T</text>
<text x="39.6" y="163.4" transform="rotate(-90 39.6 163.4)">1</text>
<text x="64.4" y="167.7">8</text>
<text x="64.4" y="162.8">6</text>
<text x="64.4" y="166.5">10</text>
<text x="94.4" y="162.8">1</text>
<text x="101.7" y="162.8">2</text>
<text x="120.1" y="163.3">RF_B1_N1_DM_MLNA</text>
<text x="133.2" y="163.3">[9]</text>
<text x="39.6" y="170.8" transform="rotate(-90 39.6 170.8)">2</text>
<text x="64.4" y="174">2</text>
<text x="64.4" y="172.7">3</text>
<text x="64.4" y="171.5">4</text>
<text x="64.4" y="170.2">5</text>
<text x="64.4" y="169">7</text>
<text x="80.7" y="168.4" transform="rotate(-90 80.7 168.4)">1</text>
<text x="88.1" y="169.7" transform="rotate(-90 88.1 169.7)">1</text>
<text x="104.3" y="169.7" transform="rotate(-90 104.3 169.7)">1</text>
<text x="110.5" y="168.4" transform="rotate(-90 110.5 168.4)">1</text>
<text x="80.7" y="175.7" transform="rotate(-90 80.7 175.7)">2</text>
<text x="88.1" y="177" transform="rotate(-90 88.1 177)">2</text>
<text x="104.3" y="177" transform="rotate(-90 104.3 177)">2</text>
<text x="110.5" y="175.7" transform="rotate(-90 110.5 175.7)">2</text>
<text x="243.7" y="194.3">Title</text>
<text x="248.7" y="195.6">K81A_TEST_BOARD</text>
<text x="243.7" y="198">Size</text>
<text x="243.7" y="201.8">Date:</text>
<text x="245" y="199.3">A2</text>
<text x="248.7" y="198">Document Number</text>
<text x="248.7" y="199.3">PM855B Charger</text>
<text x="250.2" y="201.8">Thursday, August 26, 2021</text>
<text x="268.6" y="201.8">Sheet</text>
<text x="284.8" y="198">Rev</text>
<text x="286" y="199.3">P0</text>
</g>
<g font-size="1.1" fill="#f00">
<text x="23.2" y="26.4">o</text>
<text x="104.8" y="25.8" transform="rotate(180 104.8 25.8)">o</text>
<text x="164.1" y="98.6">o</text>
<text x="247" y="98" transform="rotate(180 247 98)">o</text>
<text x="118.7" y="126.5">VRF18_PMU</text>
<text x="164.9" y="127.2">o</text>
<text x="164.9" y="129.7">o</text>
<text x="193.6" y="133.5">o</text>
<text x="120.5" y="144.7">o</text>
<text x="117.3" y="160.3" transform="rotate(180 117.3 160.3)">o</text>
<text x="18.2" y="162.1">o</text>
<text x="117.3" y="162.8" transform="rotate(180 117.3 162.8)">o</text>
</g>
<g font-size="1.1" fill="#004080">
<text x="57.9" y="26.6">OUT</text>
<text x="64.7" y="29.1">GND1</text>
<text x="66.7" y="26.6">IN</text>
<text x="57.9" y="30.4">GND3</text>
<text x="64.7" y="30.4">GND2</text>
<text x="207.3" y="98.8">OUT</text>
<text x="214.1" y="101.3">GND1</text>
<text x="216.1" y="98.8">IN</text>
<text x="207.3" y="102.6">GND3</text>
<text x="214.1" y="102.6">GND2</text>
<text x="140.1" y="142.4">GND</text>
<text x="140.1" y="139.9">VDD</text>
<text x="140.1" y="141.2">V1</text>
<text x="144" y="142.4">ANT</text>
<text x="144.1" y="141.2">RF2</text>
<text x="144.1" y="139.9">RF1</text>
<text x="59.9" y="161.1">OUT1</text>
<text x="51.7" y="162.3">IN</text>
<text x="59.9" y="163.6">OUT2</text>
<text x="60.4" y="167.3">GND</text>
<text x="60.4" y="173.5">GND</text>
<text x="60.4" y="172.3">GND</text>
<text x="60.4" y="171">GND</text>
<text x="60.4" y="169.8">GND</text>
<text x="60.4" y="168.5">GND</text>
<text x="60.4" y="174.8">GND</text>
</g>
<g font-size="1.1" fill="#000040">
<text x="249.8" y="98.6">RF_B41_DM_SP4T</text>
<text x="261" y="98.6">[7]</text>
</g>
<g font-size=".9">
<text x="30.1" y="1">5</text>
<text x="87.8" y="1">4</text>
<text x="145.5" y="1">3</text>
<text x="203.2" y="1">2</text>
<text x="260.9" y="1">1</text>
<text x=".4" y="27.5">D</text>
<text x="290.1" y="27.5">D</text>
<text x=".4" y="78.3">C</text>
<text x="290.1" y="78.3">C</text>
<text x=".4" y="129.1">B</text>
<text x="290.1" y="129.1">B</text>
<text x=".4" y="179.9">A</text>
<text x="290.1" y="179.9">A</text>
<text x="30.1" y="205.4">5</text>
<text x="87.8" y="205.4">4</text>
<text x="145.5" y="205.4">3</text>
<text x="203.2" y="205.4">2</text>
</g>
</svg>
